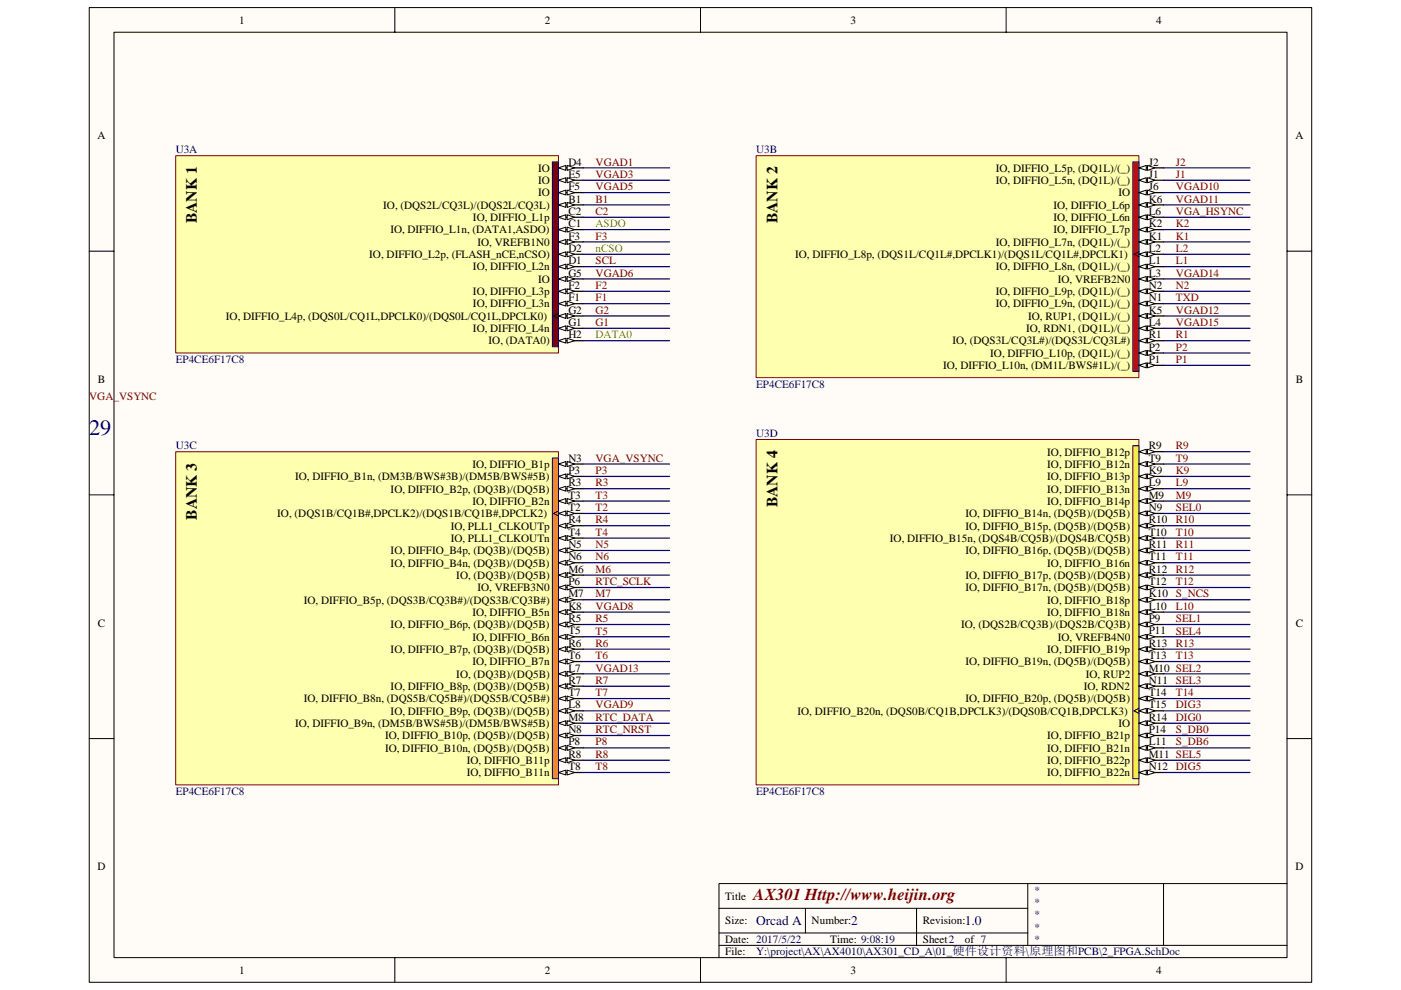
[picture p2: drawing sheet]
<svg xmlns="http://www.w3.org/2000/svg" width="297mm" height="210mm" viewBox="0 0 297 210" stroke-linecap="round" stroke-linejoin="round" font-family="sans-serif">
<path d="M18.9 1.6h259.2v206.7h-259.2z" fill="#fffcf8"/>
<path d="M18.9 1.6h259.2v206.7h-259.2z" fill="none" stroke="#000" stroke-width=".21"/>
<path d="M24.2 6.9h248.7v196.2h-248.7z" fill="#fffcf8"/>
<g fill="none" stroke="#000" stroke-width=".21">
<path d="M24.2 6.8h248.7v196.3h-248.7zM83.7 1.6v5.2M148.5 1.6v5.2M213.3 1.6v5.2M18.9 53.3h5.2M272.9 53.3h5.2M18.9 105h5.2M272.9 105h5.2M18.9 156.7h5.2M272.9 156.7h5.2M152.4 197.9h65.5M152.4 192.7h65.5"/>
<path d="M170.8 192.7v5.2M194.3 192.7v7.8M217.9 187.4v13.1M246.7 187.4h-94.3v15.7M272.9 187.4h-26.2v13.1M83.7 203.1v5.3M148.5 203.1v5.3M152.4 200.5h120.5M213.3 203.1v5.3"/>
</g>
<path d="M37.3 33h81.1v41.9h-81.1z" fill="#ffffb0"/>
<path d="M37.3 33h81.1v41.9h-81.1z" fill="none" stroke="#800000" stroke-width=".21"/>
<path d="M117.1 34.4h1.3v39.2h-1.3z" fill="#800000"/>
<path d="M117.1 34.3h1.3v39.3h-1.3z" fill="none" stroke="#000080" stroke-width=".21"/>
<path d="M118.4 35.6h5.2" fill="none" stroke="#000" stroke-width=".26"/>
<path d="M118.4 35.6l1.6-.5v1z" fill="#fffcf8"/>
<path d="M118.4 35.6l1.6-.5v1z" fill="none" stroke="#000" stroke-width=".21"/>
<path d="M120.2 35.1l1.6 .5-1.6 .5z" fill="#fffcf8"/>
<path d="M120.2 35.1l1.6 .5-1.6 .5z" fill="none" stroke="#000" stroke-width=".21"/>
<path d="M118.4 38.2h5.2" fill="none" stroke="#000" stroke-width=".26"/>
<path d="M118.4 38.2l1.6-.5v1.1z" fill="#fffcf8"/>
<path d="M118.4 38.2l1.6-.5v1.1z" fill="none" stroke="#000" stroke-width=".21"/>
<path d="M120.2 37.7l1.6 .5-1.6 .6z" fill="#fffcf8"/>
<path d="M120.2 37.7l1.6 .5-1.6 .6z" fill="none" stroke="#000" stroke-width=".21"/>
<path d="M118.4 40.9h5.2" fill="none" stroke="#000" stroke-width=".26"/>
<path d="M118.4 40.9l1.6-.6v1.1z" fill="#fffcf8"/>
<path d="M118.4 40.9l1.6-.6v1.1z" fill="none" stroke="#000" stroke-width=".21"/>
<path d="M120.2 40.3l1.6 .6-1.6 .5z" fill="#fffcf8"/>
<path d="M120.2 40.3l1.6 .6-1.6 .5z" fill="none" stroke="#000" stroke-width=".21"/>
<path d="M118.4 43.5h5.2" fill="none" stroke="#000" stroke-width=".26"/>
<path d="M118.4 43.5l1.6-.6v1.1z" fill="#fffcf8"/>
<path d="M118.4 43.5l1.6-.6v1.1z" fill="none" stroke="#000" stroke-width=".21"/>
<path d="M120.2 42.9l1.6 .6-1.6 .5z" fill="#fffcf8"/>
<path d="M120.2 42.9l1.6 .6-1.6 .5z" fill="none" stroke="#000" stroke-width=".21"/>
<path d="M118.4 46.1h5.2" fill="none" stroke="#000" stroke-width=".26"/>
<path d="M118.4 46.1l1.6-.5v1z" fill="#fffcf8"/>
<path d="M118.4 46.1l1.6-.5v1z" fill="none" stroke="#000" stroke-width=".21"/>
<path d="M120.2 45.6l1.6 .5-1.6 .5z" fill="#fffcf8"/>
<path d="M120.2 45.6l1.6 .5-1.6 .5z" fill="none" stroke="#000" stroke-width=".21"/>
<path d="M118.4 48.7h5.2" fill="none" stroke="#000" stroke-width=".26"/>
<path d="M118.4 48.7l1.6-.5v1z" fill="#fffcf8"/>
<path d="M118.4 48.7l1.6-.5v1z" fill="none" stroke="#000" stroke-width=".21"/>
<path d="M120.2 48.2l1.6 .5-1.6 .5z" fill="#fffcf8"/>
<path d="M120.2 48.2l1.6 .5-1.6 .5z" fill="none" stroke="#000" stroke-width=".21"/>
<path d="M118.4 51.3h5.2" fill="none" stroke="#000" stroke-width=".26"/>
<path d="M118.4 51.3l1.6-.5v1z" fill="#fffcf8"/>
<path d="M118.4 51.3l1.6-.5v1z" fill="none" stroke="#000" stroke-width=".21"/>
<path d="M120.2 50.8l1.6 .5-1.6 .5z" fill="#fffcf8"/>
<path d="M120.2 50.8l1.6 .5-1.6 .5z" fill="none" stroke="#000" stroke-width=".21"/>
<path d="M118.4 53.9h5.2" fill="none" stroke="#000" stroke-width=".26"/>
<path d="M118.4 53.9l1.6-.5v1.1z" fill="#fffcf8"/>
<path d="M118.4 53.9l1.6-.5v1.1z" fill="none" stroke="#000" stroke-width=".21"/>
<path d="M120.2 53.4l1.6 .5-1.6 .6z" fill="#fffcf8"/>
<path d="M120.2 53.4l1.6 .5-1.6 .6z" fill="none" stroke="#000" stroke-width=".21"/>
<path d="M118.4 56.6h5.2" fill="none" stroke="#000" stroke-width=".26"/>
<path d="M118.4 56.6l1.6-.6v1.1z" fill="#fffcf8"/>
<path d="M118.4 56.6l1.6-.6v1.1z" fill="none" stroke="#000" stroke-width=".21"/>
<path d="M120.2 56l1.6 .6-1.6 .5z" fill="#fffcf8"/>
<path d="M120.2 56l1.6 .6-1.6 .5z" fill="none" stroke="#000" stroke-width=".21"/>
<path d="M118.4 59.2h5.2" fill="none" stroke="#000" stroke-width=".26"/>
<path d="M118.4 59.2l1.6-.5v1z" fill="#fffcf8"/>
<path d="M118.4 59.2l1.6-.5v1z" fill="none" stroke="#000" stroke-width=".21"/>
<path d="M120.2 58.7l1.6 .5-1.6 .5z" fill="#fffcf8"/>
<path d="M120.2 58.7l1.6 .5-1.6 .5z" fill="none" stroke="#000" stroke-width=".21"/>
<path d="M118.4 61.8h5.2" fill="none" stroke="#000" stroke-width=".26"/>
<path d="M118.4 61.8l1.6-.5v1z" fill="#fffcf8"/>
<path d="M118.4 61.8l1.6-.5v1z" fill="none" stroke="#000" stroke-width=".21"/>
<path d="M120.2 61.3l1.6 .5-1.6 .5z" fill="#fffcf8"/>
<path d="M120.2 61.3l1.6 .5-1.6 .5z" fill="none" stroke="#000" stroke-width=".21"/>
<path d="M118.4 64.4h5.2" fill="none" stroke="#000" stroke-width=".26"/>
<path d="M118.4 64.4l1.6-.5v1z" fill="#fffcf8"/>
<path d="M118.4 64.4l1.6-.5v1z" fill="none" stroke="#000" stroke-width=".21"/>
<path d="M120.2 63.9l1.6 .5-1.6 .5z" fill="#fffcf8"/>
<path d="M118.4 66.5l-1 .5 1 .5M120.2 63.9l1.6 .5-1.6 .5z" fill="none" stroke="#000" stroke-width=".21"/>
<path d="M118.4 67h5.2" fill="none" stroke="#000" stroke-width=".26"/>
<path d="M118.4 67l1.6-.5v1z" fill="#fffcf8"/>
<path d="M118.4 67l1.6-.5v1z" fill="none" stroke="#000" stroke-width=".21"/>
<path d="M120.2 66.5l1.6 .5-1.6 .5z" fill="#fffcf8"/>
<path d="M120.2 66.5l1.6 .5-1.6 .5z" fill="none" stroke="#000" stroke-width=".21"/>
<path d="M118.4 69.6h5.2" fill="none" stroke="#000" stroke-width=".26"/>
<path d="M118.4 69.6l1.6-.5v1.1z" fill="#fffcf8"/>
<path d="M118.4 69.6l1.6-.5v1.1z" fill="none" stroke="#000" stroke-width=".21"/>
<path d="M120.2 69.1l1.6 .5-1.6 .6z" fill="#fffcf8"/>
<path d="M120.2 69.1l1.6 .5-1.6 .6z" fill="none" stroke="#000" stroke-width=".21"/>
<path d="M118.4 72.3h5.2" fill="none" stroke="#000" stroke-width=".26"/>
<path d="M118.4 72.3l1.6-.6v1.1z" fill="#fffcf8"/>
<path d="M118.4 72.3l1.6-.6v1.1z" fill="none" stroke="#000" stroke-width=".21"/>
<path d="M120.2 71.7l1.6 .6-1.6 .5z" fill="#fffcf8"/>
<path d="M120.2 71.7l1.6 .6-1.6 .5z" fill="none" stroke="#000" stroke-width=".21"/>
<path d="M160.3 33h81.2v47.1h-81.2z" fill="#ffffb0"/>
<path d="M160.3 33h81.2v47.1h-81.2z" fill="none" stroke="#800000" stroke-width=".21"/>
<path d="M240.2 34.4h1.3v44.4h-1.3z" fill="#f00"/>
<path d="M240.2 34.3h1.3v44.5h-1.3z" fill="none" stroke="#000080" stroke-width=".21"/>
<path d="M241.5 35.6h5.2" fill="none" stroke="#000" stroke-width=".26"/>
<path d="M241.5 35.6l1.5-.5v1z" fill="#fffcf8"/>
<path d="M241.5 35.6l1.5-.5v1z" fill="none" stroke="#000" stroke-width=".21"/>
<path d="M243.3 35.1l1.6 .5-1.6 .5z" fill="#fffcf8"/>
<path d="M243.3 35.1l1.6 .5-1.6 .5z" fill="none" stroke="#000" stroke-width=".21"/>
<path d="M241.5 38.2h5.2" fill="none" stroke="#000" stroke-width=".26"/>
<path d="M241.5 38.2l1.5-.5v1.1z" fill="#fffcf8"/>
<path d="M241.5 38.2l1.5-.5v1.1z" fill="none" stroke="#000" stroke-width=".21"/>
<path d="M243.3 37.7l1.6 .5-1.6 .6z" fill="#fffcf8"/>
<path d="M243.3 37.7l1.6 .5-1.6 .6z" fill="none" stroke="#000" stroke-width=".21"/>
<path d="M241.5 40.9h5.2" fill="none" stroke="#000" stroke-width=".26"/>
<path d="M241.5 40.9l1.5-.6v1.1z" fill="#fffcf8"/>
<path d="M241.5 40.9l1.5-.6v1.1z" fill="none" stroke="#000" stroke-width=".21"/>
<path d="M243.3 40.3l1.6 .6-1.6 .5z" fill="#fffcf8"/>
<path d="M243.3 40.3l1.6 .6-1.6 .5z" fill="none" stroke="#000" stroke-width=".21"/>
<path d="M241.5 43.5h5.2" fill="none" stroke="#000" stroke-width=".26"/>
<path d="M241.5 43.5l1.5-.6v1.1z" fill="#fffcf8"/>
<path d="M241.5 43.5l1.5-.6v1.1z" fill="none" stroke="#000" stroke-width=".21"/>
<path d="M243.3 42.9l1.6 .6-1.6 .5z" fill="#fffcf8"/>
<path d="M243.3 42.9l1.6 .6-1.6 .5z" fill="none" stroke="#000" stroke-width=".21"/>
<path d="M241.5 46.1h5.2" fill="none" stroke="#000" stroke-width=".26"/>
<path d="M241.5 46.1l1.5-.5v1z" fill="#fffcf8"/>
<path d="M241.5 46.1l1.5-.5v1z" fill="none" stroke="#000" stroke-width=".21"/>
<path d="M243.3 45.6l1.6 .5-1.6 .5z" fill="#fffcf8"/>
<path d="M243.3 45.6l1.6 .5-1.6 .5z" fill="none" stroke="#000" stroke-width=".21"/>
<path d="M241.5 48.7h5.2" fill="none" stroke="#000" stroke-width=".26"/>
<path d="M241.5 48.7l1.5-.5v1z" fill="#fffcf8"/>
<path d="M241.5 48.7l1.5-.5v1z" fill="none" stroke="#000" stroke-width=".21"/>
<path d="M243.3 48.2l1.6 .5-1.6 .5z" fill="#fffcf8"/>
<path d="M243.3 48.2l1.6 .5-1.6 .5z" fill="none" stroke="#000" stroke-width=".21"/>
<path d="M241.5 51.3h5.2" fill="none" stroke="#000" stroke-width=".26"/>
<path d="M241.5 51.3l1.5-.5v1z" fill="#fffcf8"/>
<path d="M241.5 51.3l1.5-.5v1z" fill="none" stroke="#000" stroke-width=".21"/>
<path d="M243.3 50.8l1.6 .5-1.6 .5z" fill="#fffcf8"/>
<path d="M241.5 53.4l-1.1 .5 1.1 .6M243.3 50.8l1.6 .5-1.6 .5z" fill="none" stroke="#000" stroke-width=".21"/>
<path d="M241.5 53.9h5.2" fill="none" stroke="#000" stroke-width=".26"/>
<path d="M241.5 53.9l1.5-.5v1.1z" fill="#fffcf8"/>
<path d="M241.5 53.9l1.5-.5v1.1z" fill="none" stroke="#000" stroke-width=".21"/>
<path d="M243.3 53.4l1.6 .5-1.6 .6z" fill="#fffcf8"/>
<path d="M243.3 53.4l1.6 .5-1.6 .6z" fill="none" stroke="#000" stroke-width=".21"/>
<path d="M241.5 56.6h5.2" fill="none" stroke="#000" stroke-width=".26"/>
<path d="M241.5 56.6l1.5-.6v1.1z" fill="#fffcf8"/>
<path d="M241.5 56.6l1.5-.6v1.1z" fill="none" stroke="#000" stroke-width=".21"/>
<path d="M243.3 56l1.6 .6-1.6 .5z" fill="#fffcf8"/>
<path d="M243.3 56l1.6 .6-1.6 .5z" fill="none" stroke="#000" stroke-width=".21"/>
<path d="M241.5 59.2h5.2" fill="none" stroke="#000" stroke-width=".26"/>
<path d="M241.5 59.2l1.5-.5v1z" fill="#fffcf8"/>
<path d="M241.5 59.2l1.5-.5v1z" fill="none" stroke="#000" stroke-width=".21"/>
<path d="M243.3 58.7l1.6 .5-1.6 .5z" fill="#fffcf8"/>
<path d="M243.3 58.7l1.6 .5-1.6 .5z" fill="none" stroke="#000" stroke-width=".21"/>
<path d="M241.5 61.8h5.2" fill="none" stroke="#000" stroke-width=".26"/>
<path d="M241.5 61.8l1.5-.5v1z" fill="#fffcf8"/>
<path d="M241.5 61.8l1.5-.5v1z" fill="none" stroke="#000" stroke-width=".21"/>
<path d="M243.3 61.3l1.6 .5-1.6 .5z" fill="#fffcf8"/>
<path d="M243.3 61.3l1.6 .5-1.6 .5z" fill="none" stroke="#000" stroke-width=".21"/>
<path d="M241.5 64.4h5.2" fill="none" stroke="#000" stroke-width=".26"/>
<path d="M241.5 64.4l1.5-.5v1z" fill="#fffcf8"/>
<path d="M241.5 64.4l1.5-.5v1z" fill="none" stroke="#000" stroke-width=".21"/>
<path d="M243.3 63.9l1.6 .5-1.6 .5z" fill="#fffcf8"/>
<path d="M243.3 63.9l1.6 .5-1.6 .5z" fill="none" stroke="#000" stroke-width=".21"/>
<path d="M241.5 67h5.2" fill="none" stroke="#000" stroke-width=".26"/>
<path d="M241.5 67l1.5-.5v1z" fill="#fffcf8"/>
<path d="M241.5 67l1.5-.5v1z" fill="none" stroke="#000" stroke-width=".21"/>
<path d="M243.3 66.5l1.6 .5-1.6 .5z" fill="#fffcf8"/>
<path d="M243.3 66.5l1.6 .5-1.6 .5z" fill="none" stroke="#000" stroke-width=".21"/>
<path d="M241.5 69.6h5.2" fill="none" stroke="#000" stroke-width=".26"/>
<path d="M241.5 69.6l1.5-.5v1.1z" fill="#fffcf8"/>
<path d="M241.5 69.6l1.5-.5v1.1z" fill="none" stroke="#000" stroke-width=".21"/>
<path d="M243.3 69.1l1.6 .5-1.6 .6z" fill="#fffcf8"/>
<path d="M243.3 69.1l1.6 .5-1.6 .6z" fill="none" stroke="#000" stroke-width=".21"/>
<path d="M241.5 72.3h5.2" fill="none" stroke="#000" stroke-width=".26"/>
<path d="M241.5 72.3l1.5-.6v1.1z" fill="#fffcf8"/>
<path d="M241.5 72.3l1.5-.6v1.1z" fill="none" stroke="#000" stroke-width=".21"/>
<path d="M243.3 71.7l1.6 .6-1.6 .5z" fill="#fffcf8"/>
<path d="M243.3 71.7l1.6 .6-1.6 .5z" fill="none" stroke="#000" stroke-width=".21"/>
<path d="M241.5 74.9h5.2" fill="none" stroke="#000" stroke-width=".26"/>
<path d="M241.5 74.9l1.5-.6v1.1z" fill="#fffcf8"/>
<path d="M241.5 74.9l1.5-.6v1.1z" fill="none" stroke="#000" stroke-width=".21"/>
<path d="M243.3 74.3l1.6 .6-1.6 .5z" fill="#fffcf8"/>
<path d="M243.3 74.3l1.6 .6-1.6 .5z" fill="none" stroke="#000" stroke-width=".21"/>
<path d="M241.5 77.5h5.2" fill="none" stroke="#000" stroke-width=".26"/>
<path d="M241.5 77.5l1.5-.5v1z" fill="#fffcf8"/>
<path d="M241.5 77.5l1.5-.5v1z" fill="none" stroke="#000" stroke-width=".21"/>
<path d="M243.3 77l1.6 .5-1.6 .5z" fill="#fffcf8"/>
<path d="M243.3 77l1.6 .5-1.6 .5z" fill="none" stroke="#000" stroke-width=".21"/>
<path d="M37.3 95.8h81.1v70.7h-81.1z" fill="#ffffb0"/>
<path d="M37.3 95.8h81.1v70.7h-81.1z" fill="none" stroke="#800000" stroke-width=".21"/>
<path d="M117.1 97.2h1.3v68h-1.3z" fill="#fd8400"/>
<path d="M117.1 97.1h1.3v68.1h-1.3z" fill="none" stroke="#000080" stroke-width=".21"/>
<path d="M118.4 98.4h5.2" fill="none" stroke="#000" stroke-width=".26"/>
<path d="M118.4 98.4l1.6-.5v1.1z" fill="#fffcf8"/>
<path d="M118.4 98.4l1.6-.5v1.1z" fill="none" stroke="#000" stroke-width=".21"/>
<path d="M120.2 97.9l1.6 .5-1.6 .6z" fill="#fffcf8"/>
<path d="M120.2 97.9l1.6 .5-1.6 .6z" fill="none" stroke="#000" stroke-width=".21"/>
<path d="M118.4 101h5.2" fill="none" stroke="#000" stroke-width=".26"/>
<path d="M118.4 101l1.6-.5v1.1z" fill="#fffcf8"/>
<path d="M118.4 101l1.6-.5v1.1z" fill="none" stroke="#000" stroke-width=".21"/>
<path d="M120.2 100.5l1.6 .5-1.6 .6z" fill="#fffcf8"/>
<path d="M120.2 100.5l1.6 .5-1.6 .6z" fill="none" stroke="#000" stroke-width=".21"/>
<path d="M118.4 103.7h5.2" fill="none" stroke="#000" stroke-width=".26"/>
<path d="M118.4 103.7l1.6-.6v1.1z" fill="#fffcf8"/>
<path d="M118.4 103.7l1.6-.6v1.1z" fill="none" stroke="#000" stroke-width=".21"/>
<path d="M120.2 103.1l1.6 .6-1.6 .5z" fill="#fffcf8"/>
<path d="M120.2 103.1l1.6 .6-1.6 .5z" fill="none" stroke="#000" stroke-width=".21"/>
<path d="M118.4 106.3h5.2" fill="none" stroke="#000" stroke-width=".26"/>
<path d="M118.4 106.3l1.6-.6v1.1z" fill="#fffcf8"/>
<path d="M118.4 106.3l1.6-.6v1.1z" fill="none" stroke="#000" stroke-width=".21"/>
<path d="M120.2 105.7l1.6 .6-1.6 .5z" fill="#fffcf8"/>
<path d="M118.4 108.4l-1 .5 1 .5M120.2 105.7l1.6 .6-1.6 .5z" fill="none" stroke="#000" stroke-width=".21"/>
<path d="M118.4 108.9h5.2" fill="none" stroke="#000" stroke-width=".26"/>
<path d="M118.4 108.9l1.6-.5v1z" fill="#fffcf8"/>
<path d="M118.4 108.9l1.6-.5v1z" fill="none" stroke="#000" stroke-width=".21"/>
<path d="M120.2 108.4l1.6 .5-1.6 .5z" fill="#fffcf8"/>
<path d="M120.2 108.4l1.6 .5-1.6 .5z" fill="none" stroke="#000" stroke-width=".21"/>
<path d="M118.4 111.5h5.2" fill="none" stroke="#000" stroke-width=".26"/>
<path d="M118.4 111.5l1.6-.5v1z" fill="#fffcf8"/>
<path d="M118.4 111.5l1.6-.5v1z" fill="none" stroke="#000" stroke-width=".21"/>
<path d="M120.2 111l1.6 .5-1.6 .5z" fill="#fffcf8"/>
<path d="M120.2 111l1.6 .5-1.6 .5z" fill="none" stroke="#000" stroke-width=".21"/>
<path d="M118.4 114.1h5.2" fill="none" stroke="#000" stroke-width=".26"/>
<path d="M118.4 114.1l1.6-.5v1.1z" fill="#fffcf8"/>
<path d="M118.4 114.1l1.6-.5v1.1z" fill="none" stroke="#000" stroke-width=".21"/>
<path d="M120.2 113.6l1.6 .5-1.6 .6z" fill="#fffcf8"/>
<path d="M120.2 113.6l1.6 .5-1.6 .6z" fill="none" stroke="#000" stroke-width=".21"/>
<path d="M118.4 116.8h5.2" fill="none" stroke="#000" stroke-width=".26"/>
<path d="M118.4 116.8l1.6-.6v1.1z" fill="#fffcf8"/>
<path d="M118.4 116.8l1.6-.6v1.1z" fill="none" stroke="#000" stroke-width=".21"/>
<path d="M120.2 116.2l1.6 .6-1.6 .5z" fill="#fffcf8"/>
<path d="M120.2 116.2l1.6 .6-1.6 .5z" fill="none" stroke="#000" stroke-width=".21"/>
<path d="M118.4 119.4h5.2" fill="none" stroke="#000" stroke-width=".26"/>
<path d="M118.4 119.4l1.6-.5v1z" fill="#fffcf8"/>
<path d="M118.4 119.4l1.6-.5v1z" fill="none" stroke="#000" stroke-width=".21"/>
<path d="M120.2 118.9l1.6 .5-1.6 .5z" fill="#fffcf8"/>
<path d="M120.2 118.9l1.6 .5-1.6 .5z" fill="none" stroke="#000" stroke-width=".21"/>
<path d="M118.4 122h5.2" fill="none" stroke="#000" stroke-width=".26"/>
<path d="M118.4 122l1.6-.5v1z" fill="#fffcf8"/>
<path d="M118.4 122l1.6-.5v1z" fill="none" stroke="#000" stroke-width=".21"/>
<path d="M120.2 121.5l1.6 .5-1.6 .5z" fill="#fffcf8"/>
<path d="M120.2 121.5l1.6 .5-1.6 .5z" fill="none" stroke="#000" stroke-width=".21"/>
<path d="M118.4 124.6h5.2" fill="none" stroke="#000" stroke-width=".26"/>
<path d="M118.4 124.6l1.6-.5v1z" fill="#fffcf8"/>
<path d="M118.4 124.6l1.6-.5v1z" fill="none" stroke="#000" stroke-width=".21"/>
<path d="M120.2 124.1l1.6 .5-1.6 .5z" fill="#fffcf8"/>
<path d="M120.2 124.1l1.6 .5-1.6 .5z" fill="none" stroke="#000" stroke-width=".21"/>
<path d="M118.4 127.2h5.2" fill="none" stroke="#000" stroke-width=".26"/>
<path d="M118.4 127.2l1.6-.5v1z" fill="#fffcf8"/>
<path d="M118.4 127.2l1.6-.5v1z" fill="none" stroke="#000" stroke-width=".21"/>
<path d="M120.2 126.7l1.6 .5-1.6 .5z" fill="#fffcf8"/>
<path d="M120.2 126.7l1.6 .5-1.6 .5z" fill="none" stroke="#000" stroke-width=".21"/>
<path d="M118.4 129.8h5.2" fill="none" stroke="#000" stroke-width=".26"/>
<path d="M118.4 129.8l1.6-.5v1.1z" fill="#fffcf8"/>
<path d="M118.4 129.8l1.6-.5v1.1z" fill="none" stroke="#000" stroke-width=".21"/>
<path d="M120.2 129.3l1.6 .5-1.6 .6z" fill="#fffcf8"/>
<path d="M120.2 129.3l1.6 .5-1.6 .6z" fill="none" stroke="#000" stroke-width=".21"/>
<path d="M118.4 132.5h5.2" fill="none" stroke="#000" stroke-width=".26"/>
<path d="M118.4 132.5l1.6-.6v1.1z" fill="#fffcf8"/>
<path d="M118.4 132.5l1.6-.6v1.1z" fill="none" stroke="#000" stroke-width=".21"/>
<path d="M120.2 131.9l1.6 .6-1.6 .5z" fill="#fffcf8"/>
<path d="M120.2 131.9l1.6 .6-1.6 .5z" fill="none" stroke="#000" stroke-width=".21"/>
<path d="M118.4 135.1h5.2" fill="none" stroke="#000" stroke-width=".26"/>
<path d="M118.4 135.1l1.6-.5v1z" fill="#fffcf8"/>
<path d="M118.4 135.1l1.6-.5v1z" fill="none" stroke="#000" stroke-width=".21"/>
<path d="M120.2 134.6l1.6 .5-1.6 .5z" fill="#fffcf8"/>
<path d="M120.2 134.6l1.6 .5-1.6 .5z" fill="none" stroke="#000" stroke-width=".21"/>
<path d="M118.4 137.7h5.2" fill="none" stroke="#000" stroke-width=".26"/>
<path d="M118.4 137.7l1.6-.5v1z" fill="#fffcf8"/>
<path d="M118.4 137.7l1.6-.5v1z" fill="none" stroke="#000" stroke-width=".21"/>
<path d="M120.2 137.2l1.6 .5-1.6 .5z" fill="#fffcf8"/>
<path d="M120.2 137.2l1.6 .5-1.6 .5z" fill="none" stroke="#000" stroke-width=".21"/>
<path d="M118.4 140.3h5.2" fill="none" stroke="#000" stroke-width=".26"/>
<path d="M118.4 140.3l1.6-.5v1z" fill="#fffcf8"/>
<path d="M118.4 140.3l1.6-.5v1z" fill="none" stroke="#000" stroke-width=".21"/>
<path d="M120.2 139.8l1.6 .5-1.6 .5z" fill="#fffcf8"/>
<path d="M120.2 139.8l1.6 .5-1.6 .5z" fill="none" stroke="#000" stroke-width=".21"/>
<path d="M118.4 142.9h5.2" fill="none" stroke="#000" stroke-width=".26"/>
<path d="M118.4 142.9l1.6-.5v1z" fill="#fffcf8"/>
<path d="M118.4 142.9l1.6-.5v1z" fill="none" stroke="#000" stroke-width=".21"/>
<path d="M120.2 142.4l1.6 .5-1.6 .5z" fill="#fffcf8"/>
<path d="M120.2 142.4l1.6 .5-1.6 .5z" fill="none" stroke="#000" stroke-width=".21"/>
<path d="M118.4 145.5h5.2" fill="none" stroke="#000" stroke-width=".26"/>
<path d="M118.4 145.5l1.6-.5v1.1z" fill="#fffcf8"/>
<path d="M118.4 145.5l1.6-.5v1.1z" fill="none" stroke="#000" stroke-width=".21"/>
<path d="M120.2 145l1.6 .5-1.6 .6z" fill="#fffcf8"/>
<path d="M120.2 145l1.6 .5-1.6 .6z" fill="none" stroke="#000" stroke-width=".21"/>
<path d="M118.4 148.2h5.2" fill="none" stroke="#000" stroke-width=".26"/>
<path d="M118.4 148.2l1.6-.6v1.1z" fill="#fffcf8"/>
<path d="M118.4 148.2l1.6-.6v1.1z" fill="none" stroke="#000" stroke-width=".21"/>
<path d="M120.2 147.6l1.6 .6-1.6 .5z" fill="#fffcf8"/>
<path d="M120.2 147.6l1.6 .6-1.6 .5z" fill="none" stroke="#000" stroke-width=".21"/>
<path d="M118.4 150.8h5.2" fill="none" stroke="#000" stroke-width=".26"/>
<path d="M118.4 150.8l1.6-.6v1.1z" fill="#fffcf8"/>
<path d="M118.4 150.8l1.6-.6v1.1z" fill="none" stroke="#000" stroke-width=".21"/>
<path d="M120.2 150.2l1.6 .6-1.6 .5z" fill="#fffcf8"/>
<path d="M120.2 150.2l1.6 .6-1.6 .5z" fill="none" stroke="#000" stroke-width=".21"/>
<path d="M118.4 153.4h5.2" fill="none" stroke="#000" stroke-width=".26"/>
<path d="M118.4 153.4l1.6-.5v1z" fill="#fffcf8"/>
<path d="M118.4 153.4l1.6-.5v1z" fill="none" stroke="#000" stroke-width=".21"/>
<path d="M120.2 152.9l1.6 .5-1.6 .5z" fill="#fffcf8"/>
<path d="M120.2 152.9l1.6 .5-1.6 .5z" fill="none" stroke="#000" stroke-width=".21"/>
<path d="M118.4 156h5.2" fill="none" stroke="#000" stroke-width=".26"/>
<path d="M118.4 156l1.6-.5v1z" fill="#fffcf8"/>
<path d="M118.4 156l1.6-.5v1z" fill="none" stroke="#000" stroke-width=".21"/>
<path d="M120.2 155.5l1.6 .5-1.6 .5z" fill="#fffcf8"/>
<path d="M120.2 155.5l1.6 .5-1.6 .5z" fill="none" stroke="#000" stroke-width=".21"/>
<path d="M118.4 158.6h5.2" fill="none" stroke="#000" stroke-width=".26"/>
<path d="M118.4 158.6l1.6-.5v1.1z" fill="#fffcf8"/>
<path d="M118.4 158.6l1.6-.5v1.1z" fill="none" stroke="#000" stroke-width=".21"/>
<path d="M120.2 158.1l1.6 .5-1.6 .6z" fill="#fffcf8"/>
<path d="M120.2 158.1l1.6 .5-1.6 .6z" fill="none" stroke="#000" stroke-width=".21"/>
<path d="M118.4 161.2h5.2" fill="none" stroke="#000" stroke-width=".26"/>
<path d="M118.4 161.2l1.6-.5v1.1z" fill="#fffcf8"/>
<path d="M118.4 161.2l1.6-.5v1.1z" fill="none" stroke="#000" stroke-width=".21"/>
<path d="M120.2 160.7l1.6 .5-1.6 .6z" fill="#fffcf8"/>
<path d="M120.2 160.7l1.6 .5-1.6 .6z" fill="none" stroke="#000" stroke-width=".21"/>
<path d="M118.4 163.9h5.2" fill="none" stroke="#000" stroke-width=".26"/>
<path d="M118.4 163.9l1.6-.6v1.1z" fill="#fffcf8"/>
<path d="M118.4 163.9l1.6-.6v1.1z" fill="none" stroke="#000" stroke-width=".21"/>
<path d="M120.2 163.3l1.6 .6-1.6 .5z" fill="#fffcf8"/>
<path d="M120.2 163.3l1.6 .6-1.6 .5z" fill="none" stroke="#000" stroke-width=".21"/>
<path d="M160.3 93.2h81.2v73.3h-81.2z" fill="#ffffb0"/>
<path d="M160.3 93.2h81.2v73.3h-81.2z" fill="none" stroke="#800000" stroke-width=".21"/>
<path d="M240.2 94.6h1.3v70.6h-1.3z" fill="#fe0"/>
<path d="M240.2 94.5h1.3v70.7h-1.3z" fill="none" stroke="#000080" stroke-width=".21"/>
<path d="M241.5 95.8h5.2" fill="none" stroke="#000" stroke-width=".26"/>
<path d="M241.5 95.8l1.5-.5v1z" fill="#fffcf8"/>
<path d="M241.5 95.8l1.5-.5v1z" fill="none" stroke="#000" stroke-width=".21"/>
<path d="M243.3 95.3l1.6 .5-1.6 .5z" fill="#fffcf8"/>
<path d="M243.3 95.3l1.6 .5-1.6 .5z" fill="none" stroke="#000" stroke-width=".21"/>
<path d="M241.5 98.4h5.2" fill="none" stroke="#000" stroke-width=".26"/>
<path d="M241.5 98.4l1.5-.5v1.1z" fill="#fffcf8"/>
<path d="M241.5 98.4l1.5-.5v1.1z" fill="none" stroke="#000" stroke-width=".21"/>
<path d="M243.3 97.9l1.6 .5-1.6 .6z" fill="#fffcf8"/>
<path d="M243.3 97.9l1.6 .5-1.6 .6z" fill="none" stroke="#000" stroke-width=".21"/>
<path d="M241.5 101h5.2" fill="none" stroke="#000" stroke-width=".26"/>
<path d="M241.5 101l1.5-.5v1.1z" fill="#fffcf8"/>
<path d="M241.5 101l1.5-.5v1.1z" fill="none" stroke="#000" stroke-width=".21"/>
<path d="M243.3 100.5l1.6 .5-1.6 .6z" fill="#fffcf8"/>
<path d="M243.3 100.5l1.6 .5-1.6 .6z" fill="none" stroke="#000" stroke-width=".21"/>
<path d="M241.5 103.7h5.2" fill="none" stroke="#000" stroke-width=".26"/>
<path d="M241.5 103.7l1.5-.6v1.1z" fill="#fffcf8"/>
<path d="M241.5 103.7l1.5-.6v1.1z" fill="none" stroke="#000" stroke-width=".21"/>
<path d="M243.3 103.1l1.6 .6-1.6 .5z" fill="#fffcf8"/>
<path d="M243.3 103.1l1.6 .6-1.6 .5z" fill="none" stroke="#000" stroke-width=".21"/>
<path d="M241.5 106.3h5.2" fill="none" stroke="#000" stroke-width=".26"/>
<path d="M241.5 106.3l1.5-.6v1.1z" fill="#fffcf8"/>
<path d="M241.5 106.3l1.5-.6v1.1z" fill="none" stroke="#000" stroke-width=".21"/>
<path d="M243.3 105.7l1.6 .6-1.6 .5z" fill="#fffcf8"/>
<path d="M243.3 105.7l1.6 .6-1.6 .5z" fill="none" stroke="#000" stroke-width=".21"/>
<path d="M241.5 108.9h5.2" fill="none" stroke="#000" stroke-width=".26"/>
<path d="M241.5 108.9l1.5-.5v1z" fill="#fffcf8"/>
<path d="M241.5 108.9l1.5-.5v1z" fill="none" stroke="#000" stroke-width=".21"/>
<path d="M243.3 108.4l1.6 .5-1.6 .5z" fill="#fffcf8"/>
<path d="M243.3 108.4l1.6 .5-1.6 .5z" fill="none" stroke="#000" stroke-width=".21"/>
<path d="M241.5 111.5h5.2" fill="none" stroke="#000" stroke-width=".26"/>
<path d="M241.5 111.5l1.5-.5v1z" fill="#fffcf8"/>
<path d="M241.5 111.5l1.5-.5v1z" fill="none" stroke="#000" stroke-width=".21"/>
<path d="M243.3 111l1.6 .5-1.6 .5z" fill="#fffcf8"/>
<path d="M243.3 111l1.6 .5-1.6 .5z" fill="none" stroke="#000" stroke-width=".21"/>
<path d="M241.5 114.1h5.2" fill="none" stroke="#000" stroke-width=".26"/>
<path d="M241.5 114.1l1.5-.5v1.1z" fill="#fffcf8"/>
<path d="M241.5 114.1l1.5-.5v1.1z" fill="none" stroke="#000" stroke-width=".21"/>
<path d="M243.3 113.6l1.6 .5-1.6 .6z" fill="#fffcf8"/>
<path d="M243.3 113.6l1.6 .5-1.6 .6z" fill="none" stroke="#000" stroke-width=".21"/>
<path d="M241.5 116.8h5.2" fill="none" stroke="#000" stroke-width=".26"/>
<path d="M241.5 116.8l1.5-.6v1.1z" fill="#fffcf8"/>
<path d="M241.5 116.8l1.5-.6v1.1z" fill="none" stroke="#000" stroke-width=".21"/>
<path d="M243.3 116.2l1.6 .6-1.6 .5z" fill="#fffcf8"/>
<path d="M243.3 116.2l1.6 .6-1.6 .5z" fill="none" stroke="#000" stroke-width=".21"/>
<path d="M241.5 119.4h5.2" fill="none" stroke="#000" stroke-width=".26"/>
<path d="M241.5 119.4l1.5-.5v1z" fill="#fffcf8"/>
<path d="M241.5 119.4l1.5-.5v1z" fill="none" stroke="#000" stroke-width=".21"/>
<path d="M243.3 118.9l1.6 .5-1.6 .5z" fill="#fffcf8"/>
<path d="M243.3 118.9l1.6 .5-1.6 .5z" fill="none" stroke="#000" stroke-width=".21"/>
<path d="M241.5 122h5.2" fill="none" stroke="#000" stroke-width=".26"/>
<path d="M241.5 122l1.5-.5v1z" fill="#fffcf8"/>
<path d="M241.5 122l1.5-.5v1z" fill="none" stroke="#000" stroke-width=".21"/>
<path d="M243.3 121.5l1.6 .5-1.6 .5z" fill="#fffcf8"/>
<path d="M243.3 121.5l1.6 .5-1.6 .5z" fill="none" stroke="#000" stroke-width=".21"/>
<path d="M241.5 124.6h5.2" fill="none" stroke="#000" stroke-width=".26"/>
<path d="M241.5 124.6l1.5-.5v1z" fill="#fffcf8"/>
<path d="M241.5 124.6l1.5-.5v1z" fill="none" stroke="#000" stroke-width=".21"/>
<path d="M243.3 124.1l1.6 .5-1.6 .5z" fill="#fffcf8"/>
<path d="M243.3 124.1l1.6 .5-1.6 .5z" fill="none" stroke="#000" stroke-width=".21"/>
<path d="M241.5 127.2h5.2" fill="none" stroke="#000" stroke-width=".26"/>
<path d="M241.5 127.2l1.5-.5v1z" fill="#fffcf8"/>
<path d="M241.5 127.2l1.5-.5v1z" fill="none" stroke="#000" stroke-width=".21"/>
<path d="M243.3 126.7l1.6 .5-1.6 .5z" fill="#fffcf8"/>
<path d="M243.3 126.7l1.6 .5-1.6 .5z" fill="none" stroke="#000" stroke-width=".21"/>
<path d="M241.5 129.8h5.2" fill="none" stroke="#000" stroke-width=".26"/>
<path d="M241.5 129.8l1.5-.5v1.1z" fill="#fffcf8"/>
<path d="M241.5 129.8l1.5-.5v1.1z" fill="none" stroke="#000" stroke-width=".21"/>
<path d="M243.3 129.3l1.6 .5-1.6 .6z" fill="#fffcf8"/>
<path d="M243.3 129.3l1.6 .5-1.6 .6z" fill="none" stroke="#000" stroke-width=".21"/>
<path d="M241.5 132.5h5.2" fill="none" stroke="#000" stroke-width=".26"/>
<path d="M241.5 132.5l1.5-.6v1.1z" fill="#fffcf8"/>
<path d="M241.5 132.5l1.5-.6v1.1z" fill="none" stroke="#000" stroke-width=".21"/>
<path d="M243.3 131.9l1.6 .6-1.6 .5z" fill="#fffcf8"/>
<path d="M243.3 131.9l1.6 .6-1.6 .5z" fill="none" stroke="#000" stroke-width=".21"/>
<path d="M241.5 135.1h5.2" fill="none" stroke="#000" stroke-width=".26"/>
<path d="M241.5 135.1l1.5-.5v1z" fill="#fffcf8"/>
<path d="M241.5 135.1l1.5-.5v1z" fill="none" stroke="#000" stroke-width=".21"/>
<path d="M243.3 134.6l1.6 .5-1.6 .5z" fill="#fffcf8"/>
<path d="M243.3 134.6l1.6 .5-1.6 .5z" fill="none" stroke="#000" stroke-width=".21"/>
<path d="M241.5 137.7h5.2" fill="none" stroke="#000" stroke-width=".26"/>
<path d="M241.5 137.7l1.5-.5v1z" fill="#fffcf8"/>
<path d="M241.5 137.7l1.5-.5v1z" fill="none" stroke="#000" stroke-width=".21"/>
<path d="M243.3 137.2l1.6 .5-1.6 .5z" fill="#fffcf8"/>
<path d="M243.3 137.2l1.6 .5-1.6 .5z" fill="none" stroke="#000" stroke-width=".21"/>
<path d="M241.5 140.3h5.2" fill="none" stroke="#000" stroke-width=".26"/>
<path d="M241.5 140.3l1.5-.5v1z" fill="#fffcf8"/>
<path d="M241.5 140.3l1.5-.5v1z" fill="none" stroke="#000" stroke-width=".21"/>
<path d="M243.3 139.8l1.6 .5-1.6 .5z" fill="#fffcf8"/>
<path d="M243.3 139.8l1.6 .5-1.6 .5z" fill="none" stroke="#000" stroke-width=".21"/>
<path d="M241.5 142.9h5.2" fill="none" stroke="#000" stroke-width=".26"/>
<path d="M241.5 142.9l1.5-.5v1z" fill="#fffcf8"/>
<path d="M241.5 142.9l1.5-.5v1z" fill="none" stroke="#000" stroke-width=".21"/>
<path d="M243.3 142.4l1.6 .5-1.6 .5z" fill="#fffcf8"/>
<path d="M243.3 142.4l1.6 .5-1.6 .5z" fill="none" stroke="#000" stroke-width=".21"/>
<path d="M241.5 145.5h5.2" fill="none" stroke="#000" stroke-width=".26"/>
<path d="M241.5 145.5l1.5-.5v1.1z" fill="#fffcf8"/>
<path d="M241.5 145.5l1.5-.5v1.1z" fill="none" stroke="#000" stroke-width=".21"/>
<path d="M243.3 145l1.6 .5-1.6 .6z" fill="#fffcf8"/>
<path d="M243.3 145l1.6 .5-1.6 .6z" fill="none" stroke="#000" stroke-width=".21"/>
<path d="M241.5 148.2h5.2" fill="none" stroke="#000" stroke-width=".26"/>
<path d="M241.5 148.2l1.5-.6v1.1z" fill="#fffcf8"/>
<path d="M241.5 148.2l1.5-.6v1.1z" fill="none" stroke="#000" stroke-width=".21"/>
<path d="M243.3 147.6l1.6 .6-1.6 .5z" fill="#fffcf8"/>
<path d="M241.5 150.2l-1.1 .6 1.1 .5M243.3 147.6l1.6 .6-1.6 .5z" fill="none" stroke="#000" stroke-width=".21"/>
<path d="M241.5 150.8h5.2" fill="none" stroke="#000" stroke-width=".26"/>
<path d="M241.5 150.8l1.5-.6v1.1z" fill="#fffcf8"/>
<path d="M241.5 150.8l1.5-.6v1.1z" fill="none" stroke="#000" stroke-width=".21"/>
<path d="M243.3 150.2l1.6 .6-1.6 .5z" fill="#fffcf8"/>
<path d="M243.3 150.2l1.6 .6-1.6 .5z" fill="none" stroke="#000" stroke-width=".21"/>
<path d="M241.5 153.4h5.2" fill="none" stroke="#000" stroke-width=".26"/>
<path d="M241.5 153.4l1.5-.5v1z" fill="#fffcf8"/>
<path d="M241.5 153.4l1.5-.5v1z" fill="none" stroke="#000" stroke-width=".21"/>
<path d="M243.3 152.9l1.6 .5-1.6 .5z" fill="#fffcf8"/>
<path d="M243.3 152.9l1.6 .5-1.6 .5z" fill="none" stroke="#000" stroke-width=".21"/>
<path d="M241.5 156h5.2" fill="none" stroke="#000" stroke-width=".26"/>
<path d="M241.5 156l1.5-.5v1z" fill="#fffcf8"/>
<path d="M241.5 156l1.5-.5v1z" fill="none" stroke="#000" stroke-width=".21"/>
<path d="M243.3 155.5l1.6 .5-1.6 .5z" fill="#fffcf8"/>
<path d="M243.3 155.5l1.6 .5-1.6 .5z" fill="none" stroke="#000" stroke-width=".21"/>
<path d="M241.5 158.6h5.2" fill="none" stroke="#000" stroke-width=".26"/>
<path d="M241.5 158.6l1.5-.5v1.1z" fill="#fffcf8"/>
<path d="M241.5 158.6l1.5-.5v1.1z" fill="none" stroke="#000" stroke-width=".21"/>
<path d="M243.3 158.1l1.6 .5-1.6 .6z" fill="#fffcf8"/>
<path d="M243.3 158.1l1.6 .5-1.6 .6z" fill="none" stroke="#000" stroke-width=".21"/>
<path d="M241.5 161.2h5.2" fill="none" stroke="#000" stroke-width=".26"/>
<path d="M241.5 161.2l1.5-.5v1.1z" fill="#fffcf8"/>
<path d="M241.5 161.2l1.5-.5v1.1z" fill="none" stroke="#000" stroke-width=".21"/>
<path d="M243.3 160.7l1.6 .5-1.6 .6z" fill="#fffcf8"/>
<path d="M243.3 160.7l1.6 .5-1.6 .6z" fill="none" stroke="#000" stroke-width=".21"/>
<path d="M241.5 163.9h5.2" fill="none" stroke="#000" stroke-width=".26"/>
<path d="M241.5 163.9l1.5-.6v1.1z" fill="#fffcf8"/>
<path d="M241.5 163.9l1.5-.6v1.1z" fill="none" stroke="#000" stroke-width=".21"/>
<path d="M243.3 163.3l1.6 .6-1.6 .5z" fill="#fffcf8"/>
<path d="M243.3 163.3l1.6 .6-1.6 .5z" fill="none" stroke="#000" stroke-width=".21"/>
<g fill="none" stroke="#000080" stroke-width=".26">
<path d="M123.6 35.6h18.4M123.6 38.2h18.4M246.7 35.6h18.3M246.7 38.2h18.3M123.6 48.7h18.4M123.6 53.9h18.4M123.6 40.9h18.4M123.6 43.5h18.4M123.6 46.1h18.4M123.6 51.3h18.4M123.6 56.6h18.4M123.6 59.2h18.4"/>
<path d="M246.7 48.7h18.3M246.7 53.9h18.3M246.7 40.9h18.3M246.7 43.5h18.3M246.7 46.1h18.3M246.7 51.3h18.3M246.7 56.6h18.3M246.7 59.2h18.3M123.6 72.3h18.4M123.6 61.8h18.4M123.6 64.4h18.4M123.6 67h18.4"/>
<path d="M123.6 69.6h18.4M246.7 72.3h18.3M246.7 61.8h18.3M246.7 64.4h18.3M246.7 67h18.3M246.7 69.6h18.3M246.7 74.9h18.3M246.7 77.5h18.3M123.6 98.4h18.4M246.7 98.4h18.3M246.7 95.8h18.3M123.6 101h18.4"/>
<path d="M123.6 103.7h18.4M123.6 106.3h18.4M123.6 108.9h18.4M123.6 111.5h18.4M123.6 114.1h18.4M123.6 116.8h18.4M123.6 119.4h18.4M246.7 101h18.3M246.7 103.7h18.3M246.7 106.3h18.3M246.7 108.9h18.3M246.7 111.5h18.3"/>
<path d="M246.7 114.1h18.3M246.7 116.8h18.3M246.7 119.4h18.3M123.6 122h18.4M123.6 124.6h18.4M123.6 127.2h18.4M123.6 129.8h18.4M123.6 132.5h18.4M123.6 135.1h18.4M123.6 137.7h18.4M246.7 122h18.3M246.7 124.6h18.3"/>
<path d="M246.7 127.2h18.3M246.7 129.8h18.3M246.7 132.5h18.3M246.7 135.1h18.3M246.7 137.7h18.3M123.6 140.3h18.4M123.6 142.9h18.4M123.6 145.5h18.4M123.6 148.2h18.4M123.6 150.8h18.4M123.6 153.4h18.4M123.6 156h18.4"/>
<path d="M123.6 158.6h18.4M246.7 140.3h18.3M246.7 142.9h18.3M246.7 145.5h18.3M246.7 148.2h18.3M246.7 150.8h18.3M246.7 153.4h18.3M246.7 156h18.3M246.7 158.6h18.3M123.6 161.2h18.4M123.6 163.9h18.4M246.7 161.2h18.3"/>
<path d="M246.7 163.9h18.3"/>
</g>
<text font-size="4.7" fill="#000080" x="18.9" y="92.2">29</text>
<text font-size="3.5" fill="#800000" x="159.8" y="190.8">AX301 Http://www.heijin.org</text>
<g font-size="3.3">
<text x="41.8" y="47.4" transform="rotate(-90 41.8 47.4)">BANK 1</text>
<text x="164.8" y="47.4" transform="rotate(-90 164.8 47.4)">BANK 2</text>
<text x="164.8" y="107.6" transform="rotate(-90 164.8 107.6)">BANK 4</text>
<text x="41.8" y="110.2" transform="rotate(-90 41.8 110.2)">BANK 3</text>
</g>
<g font-size="2.8" fill="#000080">
<text x="160.3" y="196.2">Orcad A</text>
<text x="180.5" y="196.2">2</text>
<text x="204.6" y="196.2">1.0</text>
</g>
<g font-size="2.4">
<text x="50.7" y="5">1</text>
<text x="115.5" y="5">2</text>
<text x="180.3" y="5">3</text>
<text x="245.1" y="5">4</text>
<text x="20.7" y="29.5">A</text>
<text x="274.7" y="29.5">A</text>
<text x="120.5" y="35.1">D4</text>
<text x="243.6" y="35.1">J2</text>
<text x="114.1" y="36.4">IO</text>
<text x="114.1" y="39">IO</text>
<text x="114.1" y="41.7">IO</text>
<text x="120.5" y="37.7">E5</text>
<text x="120.5" y="40.3">F5</text>
<text x="211.1" y="36.4">IO, DIFFIO_L5p, (DQ1L)/(_)</text>
<text x="211.1" y="39">IO, DIFFIO_L5n, (DQ1L)/(_)</text>
<text x="237.1" y="41.7">IO</text>
<text x="243.6" y="40.3">J6</text>
<text x="243.6" y="37.7">J1</text>
<text x="81.3" y="44.3">IO, (DQS2L/CQ3L)/(DQS2L/CQ3L)</text>
<text x="100.3" y="46.9">IO, DIFFIO_L1p</text>
<text x="120.5" y="45.6">C2</text>
<text x="120.5" y="43">B1</text>
<text x="223.3" y="44.3">IO, DIFFIO_L6p</text>
<text x="223.3" y="46.9">IO, DIFFIO_L6n</text>
<text x="243.6" y="43">K6</text>
<text x="243.6" y="45.6">L6</text>
<text x="82.8" y="49.5">IO, DIFFIO_L1n, (DATA1,ASDO)</text>
<text x="101.2" y="52.1">IO, VREFB1N0</text>
<text x="120.5" y="48.2">C1</text>
<text x="120.5" y="53.4">D2</text>
<text x="120.5" y="50.8">F3</text>
<text x="211.1" y="52.1">IO, DIFFIO_L7n, (DQ1L)/(_)</text>
<text x="223.3" y="49.5">IO, DIFFIO_L7p</text>
<text x="243.6" y="48.2">K2</text>
<text x="243.6" y="50.8">K1</text>
<text x="243.6" y="53.4">L2</text>
<text x="78.3" y="54.7">IO, DIFFIO_L2p, (FLASH_nCE,nCSO)</text>
<text x="100.3" y="57.4">IO, DIFFIO_L2n</text>
<text x="114.1" y="60">IO</text>
<text x="120.5" y="58.7">G5</text>
<text x="120.5" y="56">D1</text>
<text x="168.6" y="54.7">IO, DIFFIO_L8p, (DQS1L/CQ1L#,DPCLK1)/(DQS1L/CQ1L#,DPCLK1)</text>
<text x="211.1" y="57.4">IO, DIFFIO_L8n, (DQ1L)/(_)</text>
<text x="224.3" y="60">IO, VREFB2N0</text>
<text x="243.6" y="56">L1</text>
<text x="243.6" y="58.7">L3</text>
<text x="100.3" y="62.6">IO, DIFFIO_L3p</text>
<text x="100.3" y="65.2">IO, DIFFIO_L3n</text>
<text x="120.5" y="61.3">F2</text>
<text x="120.5" y="63.9">F1</text>
<text x="211.1" y="62.6">IO, DIFFIO_L9p, (DQ1L)/(_)</text>
<text x="211.1" y="65.2">IO, DIFFIO_L9n, (DQ1L)/(_)</text>
<text x="243.6" y="61.3">N2</text>
<text x="243.6" y="63.9">N1</text>
<text x="47.9" y="67.8">IO, DIFFIO_L4p, (DQS0L/CQ1L,DPCLK0)/(DQS0L/CQ1L,DPCLK0)</text>
<text x="100.3" y="70.4">IO, DIFFIO_L4n</text>
<text x="120.5" y="69.1">G1</text>
<text x="120.5" y="71.8">H2</text>
<text x="120.5" y="66.5">G2</text>
<text x="217.6" y="70.4">IO, RDN1, (DQ1L)/(_)</text>
<text x="218" y="67.8">IO, RUP1, (DQ1L)/(_)</text>
<text x="243.6" y="71.8">R1</text>
<text x="243.6" y="66.5">K5</text>
<text x="243.6" y="69.1">L4</text>
<text x="103.6" y="73.1">IO, (DATA0)</text>
<text x="201.9" y="73.1">IO, (DQS3L/CQ3L#)/(DQS3L/CQ3L#)</text>
<text x="209.9" y="75.7">IO, DIFFIO_L10p, (DQ1L)/(_)</text>
<text x="243.6" y="74.4">P2</text>
<text x="243.6" y="77">P1</text>
<text x="20.7" y="81.2">B</text>
<text x="200" y="78.3">IO, DIFFIO_L10n, (DM1L/BWS#1L)/(_)</text>
<text x="274.7" y="81.2">B</text>
<text x="243.6" y="95.3">R9</text>
<text x="62.6" y="101.9">IO, DIFFIO_B1n, (DM3B/BWS#3B)/(DM5B/BWS#5B)</text>
<text x="100.2" y="99.2">IO, DIFFIO_B1p</text>
<text x="120.5" y="97.9">N3</text>
<text x="120.5" y="100.5">P3</text>
<text x="222" y="96.6">IO, DIFFIO_B12p</text>
<text x="222" y="99.2">IO, DIFFIO_B12n</text>
<text x="222" y="101.9">IO, DIFFIO_B13p</text>
<text x="243.6" y="97.9">T9</text>
<text x="243.6" y="100.5">K9</text>
<text x="82.8" y="104.5">IO, DIFFIO_B2p, (DQ3B)/(DQ5B)</text>
<text x="100.2" y="107.1">IO, DIFFIO_B2n</text>
<text x="120.5" y="105.8">T3</text>
<text x="120.5" y="103.2">R3</text>
<text x="222" y="104.5">IO, DIFFIO_B13n</text>
<text x="222" y="107.1">IO, DIFFIO_B14p</text>
<text x="243.6" y="103.2">L9</text>
<text x="243.6" y="105.8">M9</text>
<text x="58.8" y="109.7">IO, (DQS1B/CQ1B#,DPCLK2)/(DQS1B/CQ1B#,DPCLK2)</text>
<text x="95.6" y="112.3">IO, PLL1_CLKOUTp</text>
<text x="120.5" y="111">R4</text>
<text x="120.5" y="113.6">T4</text>
<text x="120.5" y="108.4">T2</text>
<text x="204.7" y="109.7">IO, DIFFIO_B14n, (DQ5B)/(DQ5B)</text>
<text x="204.7" y="112.3">IO, DIFFIO_B15p, (DQ5B)/(DQ5B)</text>
<text x="243.6" y="113.6">T10</text>
<text x="243.6" y="108.4">N9</text>
<text x="243.6" y="111">R10</text>
<text x="82.8" y="117.6">IO, DIFFIO_B4p, (DQ3B)/(DQ5B)</text>
<text x="95.6" y="114.9">IO, PLL1_CLKOUTn</text>
<text x="120.5" y="116.2">N5</text>
<text x="120.5" y="118.9">N6</text>
<text x="188.7" y="114.9">IO, DIFFIO_B15n, (DQS4B/CQ5B)/(DQS4B/CQ5B)</text>
<text x="204.7" y="117.6">IO, DIFFIO_B16p, (DQ5B)/(DQ5B)</text>
<text x="243.6" y="118.9">T11</text>
<text x="243.6" y="116.2">R11</text>
<text x="82.8" y="120.2">IO, DIFFIO_B4n, (DQ3B)/(DQ5B)</text>
<text x="96.7" y="122.8">IO, (DQ3B)/(DQ5B)</text>
<text x="101.2" y="125.4">IO, VREFB3N0</text>
<text x="120.5" y="121.5">M6</text>
<text x="120.5" y="124.1">P6</text>
<text x="204.7" y="122.8">IO, DIFFIO_B17p, (DQ5B)/(DQ5B)</text>
<text x="204.7" y="125.4">IO, DIFFIO_B17n, (DQ5B)/(DQ5B)</text>
<text x="222" y="120.2">IO, DIFFIO_B16n</text>
<text x="243.6" y="121.5">R12</text>
<text x="243.6" y="124.1">T12</text>
<text x="64.4" y="128">IO, DIFFIO_B5p, (DQS3B/CQ3B#)/(DQS3B/CQ3B#)</text>
<text x="100.2" y="130.6">IO, DIFFIO_B5n</text>
<text x="120.5" y="129.3">K8</text>
<text x="120.5" y="126.7">M7</text>
<text x="120.5" y="132">R5</text>
<text x="222" y="128">IO, DIFFIO_B18p</text>
<text x="222" y="130.6">IO, DIFFIO_B18n</text>
<text x="243.6" y="126.7">K10</text>
<text x="243.6" y="129.3">L10</text>
<text x="243.6" y="132">P9</text>
<text x="20.7" y="132.9">C</text>
<text x="82.8" y="133.3">IO, DIFFIO_B6p, (DQ3B)/(DQ5B)</text>
<text x="100.2" y="135.9">IO, DIFFIO_B6n</text>
<text x="120.5" y="134.6">T5</text>
<text x="120.5" y="137.2">R6</text>
<text x="203.8" y="133.3">IO, (DQS2B/CQ3B)/(DQS2B/CQ3B)</text>
<text x="224.3" y="135.9">IO, VREFB4N0</text>
<text x="243.6" y="134.6">P11</text>
<text x="243.6" y="137.2">R13</text>
<text x="274.7" y="132.9">C</text>
<text x="82.8" y="138.5">IO, DIFFIO_B7p, (DQ3B)/(DQ5B)</text>
<text x="96.7" y="143.7">IO, (DQ3B)/(DQ5B)</text>
<text x="100.2" y="141.1">IO, DIFFIO_B7n</text>
<text x="120.5" y="142.4">L7</text>
<text x="120.5" y="139.8">T6</text>
<text x="204.7" y="141.1">IO, DIFFIO_B19n, (DQ5B)/(DQ5B)</text>
<text x="222" y="138.5">IO, DIFFIO_B19p</text>
<text x="230.2" y="143.7">IO, RUP2</text>
<text x="243.6" y="142.4">M10 SEL2</text>
<text x="243.6" y="139.8">T13</text>
<text x="64.4" y="149">IO, DIFFIO_B8n, (DQS5B/CQ5B#)/(DQS5B/CQ5B#)</text>
<text x="82.8" y="146.3">IO, DIFFIO_B8p, (DQ3B)/(DQ5B)</text>
<text x="120.5" y="147.7">T7</text>
<text x="120.5" y="145">R7</text>
<text x="204.7" y="149">IO, DIFFIO_B20p, (DQ5B)/(DQ5B)</text>
<text x="229.8" y="146.3">IO, RDN2</text>
<text x="243.6" y="145">N11</text>
<text x="243.6" y="147.7">T14</text>
<text x="62.6" y="154.2">IO, DIFFIO_B9n, (DM5B/BWS#5B)/(DM5B/BWS#5B)</text>
<text x="82.8" y="151.6">IO, DIFFIO_B9p, (DQ3B)/(DQ5B)</text>
<text x="120.5" y="152.9">M8</text>
<text x="120.5" y="155.5">N8</text>
<text x="120.5" y="150.3">L8</text>
<text x="169.1" y="151.6">IO, DIFFIO_B20n, (DQS0B/CQ1B,DPCLK3)/(DQS0B/CQ1B,DPCLK3)</text>
<text x="237.1" y="154.2">IO</text>
<text x="243.6" y="152.9">R14</text>
<text x="243.6" y="150.3">T15</text>
<text x="243.6" y="155.5">P14</text>
<text x="81.6" y="156.8">IO, DIFFIO_B10p, (DQ5B)/(DQ5B)</text>
<text x="81.6" y="159.4">IO, DIFFIO_B10n, (DQ5B)/(DQ5B)</text>
<text x="120.5" y="160.7">R8</text>
<text x="120.5" y="158.1">P8</text>
<text x="222" y="156.8">IO, DIFFIO_B21p</text>
<text x="222" y="159.4">IO, DIFFIO_B21n</text>
<text x="243.6" y="158.1">L11</text>
<text x="243.6" y="160.7">M11 SEL5</text>
<text x="99" y="162.1">IO, DIFFIO_B11p</text>
<text x="99" y="164.7">IO, DIFFIO_B11n</text>
<text x="120.5" y="163.4">T8</text>
<text x="222" y="162.1">IO, DIFFIO_B22p</text>
<text x="222" y="164.7">IO, DIFFIO_B22n</text>
<text x="243.6" y="163.4">N12</text>
<text x="20.7" y="184.6">D</text>
<text x="274.7" y="184.6">D</text>
<text x="153.8" y="190.8">Title</text>
<text x="153.8" y="196.1">Size:</text>
<text x="172.1" y="196.1">Number:</text>
<text x="195.7" y="196.1">Revision:</text>
<text x="153.8" y="200">Date: 2017/5/22</text>
<text x="153.8" y="202.6">File:</text>
<text x="176" y="200">Time: 9:08:19</text>
<text x="195.7" y="200">Sheet2</text>
<text x="204.6" y="200">of 7</text>
<text x="50.7" y="206.5">1</text>
<text x="115.5" y="206.5">2</text>
<text x="180.3" y="206.5">3</text>
<text x="245.1" y="206.5">4</text>
</g>
<g font-size="2.4" fill="#000080">
<text x="37.2" y="32.5">U3A</text>
<text x="160.3" y="32.5">U3B</text>
<text x="37.2" y="77">EP4CE6F17C8</text>
<text x="160.3" y="82.2">EP4CE6F17C8</text>
<text x="37.2" y="95.3">U3C</text>
<text x="160.3" y="92.7">U3D</text>
<text x="37.2" y="168.6">EP4CE6F17C8</text>
<text x="160.3" y="168.6">EP4CE6F17C8</text>
<text x="219.2" y="189.5">*</text>
<text x="219.2" y="192.2">*</text>
<text x="219.2" y="194.8">*</text>
<text x="219.2" y="197.4">*</text>
<text x="160.3" y="202.6">Y:\project\AX\AX4010\AX301_CD_A\01_硬件设计资料\原理图和PCB\2_FPGA.SchDoc</text>
<text x="219.2" y="200">*</text>
</g>
<g font-size="2.4" fill="#800000">
<text x="126.3" y="35.1">VGAD1</text>
<text x="249.3" y="35.1">J2</text>
<text x="126.3" y="37.7">VGAD3</text>
<text x="126.3" y="40.3">VGAD5</text>
<text x="249.3" y="40.3">VGAD10</text>
<text x="249.3" y="37.7">J1</text>
<text x="126.3" y="43">B1</text>
<text x="126.3" y="45.6">C2</text>
<text x="249.3" y="45.6">VGA_HSYNC</text>
<text x="249.3" y="43">VGAD11</text>
<text x="126.3" y="50.8">F3</text>
<text x="249.3" y="50.8">K1</text>
<text x="249.3" y="48.2">K2</text>
<text x="249.3" y="53.4">L2</text>
<text x="126.3" y="58.7">VGAD6</text>
<text x="126.3" y="56">SCL</text>
<text x="249.3" y="58.7">VGAD14</text>
<text x="249.3" y="56">L1</text>
<text x="126.3" y="63.9">F1</text>
<text x="126.3" y="61.3">F2</text>
<text x="249.3" y="63.9">TXD</text>
<text x="249.3" y="61.3">N2</text>
<text x="126.3" y="69.1">G1</text>
<text x="126.3" y="66.5">G2</text>
<text x="249.3" y="66.5">VGAD12</text>
<text x="249.3" y="69.1">VGAD15</text>
<text x="249.3" y="71.8">R1</text>
<text x="249.3" y="77">P1</text>
<text x="249.3" y="74.4">P2</text>
<text x="18.9" y="84.8">VGA_VSYNC</text>
<text x="249.3" y="95.3">R9</text>
<text x="126.3" y="97.9">VGA_VSYNC</text>
<text x="126.3" y="100.5">P3</text>
<text x="249.3" y="97.9">T9</text>
<text x="249.3" y="100.5">K9</text>
<text x="126.3" y="105.8">T3</text>
<text x="126.3" y="103.2">R3</text>
<text x="249.3" y="103.2">L9</text>
<text x="249.3" y="105.8">M9</text>
<text x="126.3" y="108.4">T2</text>
<text x="126.3" y="113.6">T4</text>
<text x="126.3" y="111">R4</text>
<text x="249.3" y="111">R10</text>
<text x="249.3" y="113.6">T10</text>
<text x="249.3" y="108.4">SEL0</text>
<text x="126.3" y="118.9">N6</text>
<text x="126.3" y="116.2">N5</text>
<text x="249.3" y="116.2">R11</text>
<text x="249.3" y="118.9">T11</text>
<text x="126.3" y="124.1">RTC_SCLK</text>
<text x="126.3" y="121.5">M6</text>
<text x="249.3" y="121.5">R12</text>
<text x="249.3" y="124.1">T12</text>
<text x="126.3" y="126.7">M7</text>
<text x="126.3" y="129.3">VGAD8</text>
<text x="126.3" y="132">R5</text>
<text x="249.3" y="126.7">S_NCS</text>
<text x="249.3" y="129.3">L10</text>
<text x="249.3" y="132">SEL1</text>
<text x="126.3" y="134.6">T5</text>
<text x="126.3" y="137.2">R6</text>
<text x="249.3" y="137.2">R13</text>
<text x="249.3" y="134.6">SEL4</text>
<text x="126.3" y="142.4">VGAD13</text>
<text x="126.3" y="139.8">T6</text>
<text x="249.3" y="139.8">T13</text>
<text x="126.3" y="147.7">T7</text>
<text x="126.3" y="145">R7</text>
<text x="249.3" y="147.7">T14</text>
<text x="249.3" y="145">SEL3</text>
<text x="126.3" y="155.5">RTC_NRST</text>
<text x="126.3" y="152.9">RTC_DATA</text>
<text x="126.3" y="150.3">VGAD9</text>
<text x="249.3" y="155.5">S_DB0</text>
<text x="249.3" y="152.9">DIG0</text>
<text x="249.3" y="150.3">DIG3</text>
<text x="126.3" y="158.1">P8</text>
<text x="126.3" y="160.7">R8</text>
<text x="249.3" y="158.1">S_DB6</text>
<text x="126.3" y="163.4">T8</text>
<text x="249.3" y="163.4">DIG5</text>
</g>
<g font-size="2.4" fill="#0f0">
<text x="126.3" y="53.4">nCSO</text>
<text x="126.3" y="48.2">ASDO</text>
<text x="126.3" y="71.8">DATA0</text>
</g>
</svg>
